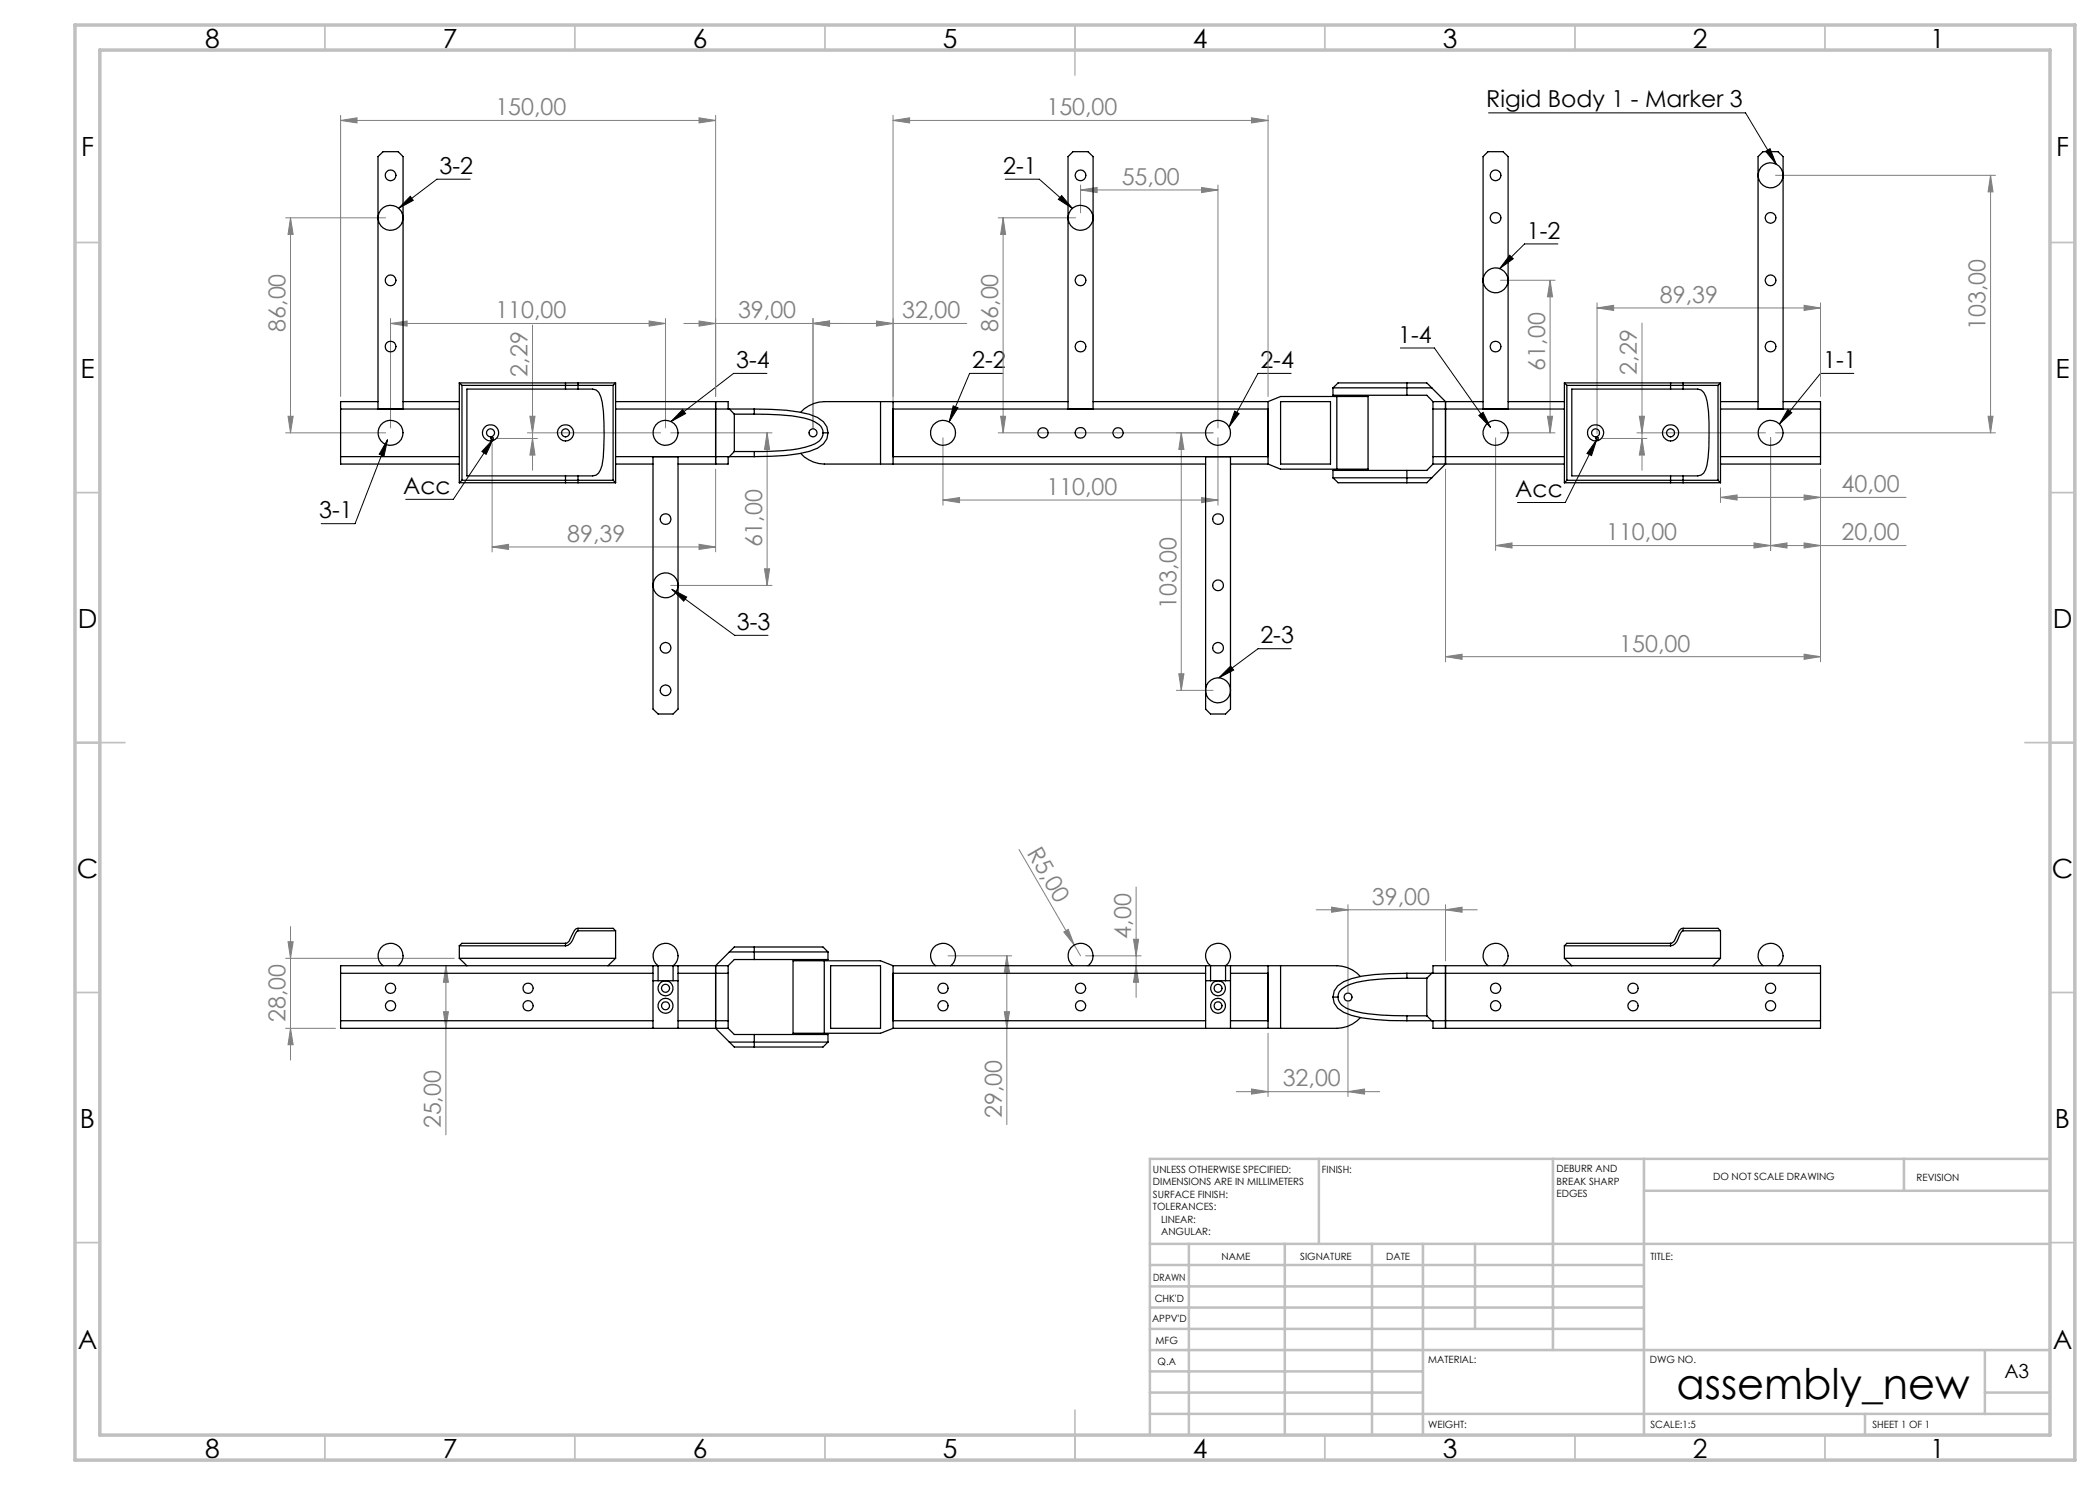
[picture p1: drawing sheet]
<svg xmlns="http://www.w3.org/2000/svg" width="420mm" height="297mm" viewBox="0 0 420 297" stroke-linecap="round" stroke-linejoin="round" font-family="sans-serif">
<g fill="none" stroke="#000" stroke-width=".2">
<path d="M82.1 39.3l.6 .8-3 1.6zM94.1 35.8h-6.7l-7.7 5.9M201 35.8h6.9l6.6 5.9M212.3 39.1l2.2 2.6-2.8-1.8zM297.7 22.6h51.4l6.1 10.2M353.1 30.3l.9-.6 1.2 3.1zM301.9 51l.7 .7-2.7 2zM311.6 48.8h-6.7l-5 4.9M153.4 74.7h-6.7l-12.5 9.6M200.6 74.7h-6.7l-4.1 9.7M258.2 74.7h-6.6l-5.8 10.7M280.1 69.6h6.8l11.2 15.9"/>
<path d="M370.8 74.7h-6.7l-8.2 10.1M77.5 87.9l-6.5 16.8h-6.8M77.5 87.9l-.7 3.3-1-.4zM98.6 87.8l-1.4 3.1-.8-.6zM98.6 87.8l-7.9 12.1h-9.6M136.5 81.9l.6 .8-2.9 1.6zM190.6 81.2l1 .4-1.8 2.8zM246.9 82.2l.9 .5-2 2.7zM295.8 83.1l.8-.6 1.5 3zM319.3 87.9l-1 3.2-.9-.4zM319.3 87.9l-6.2 12.6h-9.6M357.6 81.9l.8 .6-2.5 2.3z"/>
<path d="M134.4 117.9l2.9 1.5-.6 .8zM134.4 117.9l12.5 9.2h6.7M246.1 133.2l.6 .8-2.9 1.6zM258.2 129.7h-6.6l-7.8 5.9"/>
</g>
<g fill="none" stroke="#808080" stroke-width=".2">
<path d="M68.1 24.1l3.3-.5v1zM68.1 23.1v56.2M68.1 24.1h75M139.8 23.6l3.3 .5-3.3 .5zM143.1 23.1v56.2M178.6 24.1l3.3-.5v1zM178.6 24.1h75M178.6 23.1v57.7M216.1 38l3.3-.5v1zM216.1 37v5.6M216.1 38h27.5M240.3 37.5l3.3 .5-3.3 .5z"/>
<path d="M243.6 37v48.6M250.3 23.6l3.3 .5-3.3 .5zM253.6 23.1v56.2M355.1 35.1h44M398.1 35.1v51.5M398.1 35.1l.5 3.3h-1zM57.1 43.6h20M58.1 43.6l.5 3.3h-1zM58.1 43.6v43M199.6 43.6h15.5M200.6 43.6v43M200.6 43.6l.5 3.3h-1z"/>
<path d="M300.1 56.1h10.9M310 56.1l.5 3.3h-1zM310 56.1v30.5M78.1 64.7l3.3-.5v1zM78.1 64.7h55M78.1 63.7v21.9M106.5 65v29M129.8 64.2l3.3 .5-3.3 .5zM133.1 63.7v21.9M136.8 64.7h56.6M139.8 64.2l3.3 .5-3.3 .5zM162.6 63.7v21.9"/>
<path d="M162.6 64.7l3.3-.5v1zM175.3 64.2l3.3 .5-3.3 .5zM319.4 61.6l3.3-.5v1zM319.4 60.6v26.1M319.4 61.6h44.7M328.4 64.6v29.4M360.8 61.1l3.3 .5-3.3 .5zM364.1 60.6v18.7M57.1 86.6h20M57.6 83.3h1l-.5 3.3zM98.4 88.7v21.7M99.4 87.7h8.1"/>
<path d="M105.5 86.6h26.6M106 83.3h1l-.5 3.3zM106.5 87.7l.5 3.3h-1zM134.1 86.6h20.3M143.1 93.8v16.6M153.4 86.6l.5 3.3h-1zM153.4 86.6v30.5M188.6 87.6v13.4M199.6 86.6h43M200.1 83.3h1l-.5 3.3zM236.3 86.6l.5 3.3h-1zM236.3 86.6v51.5"/>
<path d="M240.3 99.5l3.3 .5-3.3 .5zM243.6 87.6v13.4M289.1 93.8v38.6M299.1 87.6v22.5M300.1 86.6h10.9M309.5 83.3h1l-.5 3.3zM320.4 87.7h9M327.4 86.6h25.7M327.9 83.3h1l-.5 3.3zM328.4 87.7l.5 3.3h-1zM344.1 99.5l3.3-.5v1zM344.1 97.6v2.9"/>
<path d="M344.1 99.5h37.1M354.1 87.6v22.5M355.1 86.6h44M360.8 99l3.3 .5-3.3 .5zM364.1 93.8v38.6M397.6 83.3h1l-.5 3.3zM98.4 109.4l3.3-.5v1zM98.4 109.4h44.7M134.1 117.1h20.3M139.8 108.9l3.3 .5-3.3 .5zM152.9 113.8h1l-.5 3.3zM188.6 100l3.3-.5v1z"/>
<path d="M188.6 100h55M299.1 109.1l3.3-.5v1zM299.1 109.1h82.1M350.8 108.6l3.3 .5-3.3 .5zM354.1 109.1l3.3-.5v1zM360.8 108.6l3.3 .5-3.3 .5zM235.3 138.1h7.3M235.8 134.8h1l-.5 3.3zM289.1 131.3l3.3-.5v1.1zM289.1 131.3h75M360.8 130.8l3.3 .5-3.3 .6zM203.8 169.9l11 19.1"/>
<path d="M227.2 177.4v22.1M57.1 191.7h33.8M57.6 188.3h1l-.5 3.4zM58.1 185.3v26.7M89.2 193.1v33.9M89.2 193.1l.5 3.4h-1zM189.6 191.2h12.8M201.4 191.2v33.7M201.4 191.2l.5 3.2h-1zM212.8 186.4l.8-.5 1.2 3.1zM214.8 189l1.3 2.2M217.1 191.2h11.1"/>
<path d="M226.7 187.9h1l-.5 3.3zM227.2 193.1l.5 3.4h-1zM263.2 182h32.3M266.3 181.4l3.3 .6-3.3 .5zM269.6 180.9v17.5M289.1 182l3.3-.6v1.1zM289.1 180.9v11.3M57.1 205.7h10M58.1 205.7l.5 3.2h-1zM88.7 202.3h1l-.5 3.4zM200.9 202.3h1l-.5 3.4zM247.3 218.3h28.6"/>
<path d="M250.3 217.8l3.3 .5-3.3 .5zM253.6 206.7v12.6M269.6 218.3l3.3-.5v1zM269.6 200.4v18.9"/>
</g>
<g fill="none" stroke="#c0c0c0" stroke-width=".35">
<path d="M65 5v5M115 5v5M165 5v5M215 5v10M265 5v5M315 5v5M365 5v5M15 48.5h5M410 48.5h5M15 98.5h5M410 98.5h5M15 148.5h10"/>
<path d="M405 148.5h10M15 198.5h5M410 198.5h5M15 248.5h5M410 248.5h5M65 287v5M115 287v5M165 287v5M215 282v10M265 287v5M315 287v5M365 287v5"/>
</g>
<g fill="none" stroke="#c0c0c0" stroke-width=".5">
<path d="M263.8 231.8v17M310.6 231.8v38.2M328.8 231.8v55.2M328.8 238.2h81.2M380.8 231.8v6.4M410 231.8h-180v55.2M230 248.8h180M230 257.3h98.8M230 253h98.8M237.8 248.8v38.2M257 248.8v38.2M274.4 248.8v38.2"/>
<path d="M284.6 248.8v38.2M295 248.8v17M230 265.8h98.8M230 261.5h98.8M230 278.5h54.6M230 274.3h54.6M230 270h180M397 278.5h13M397 270v12.8M230 282.8h180M373 282.8v4.2"/>
</g>
<path d="M15 5h400v287h-400zM20 10h390v277h-390z" fill="none" stroke="#c0c0c0" stroke-width=".7"/>
<path d="M357.6 81.9l.8 .6-2.5 2.3zM295.8 83.1l.8-.6 1.5 3zM353.1 30.3l.9-.6 1.2 3.1zM301.9 51l.7 .7-2.7 2zM246.9 82.2l.9 .5-2 2.7zM246.1 133.2l.6 .8-2.9 1.6zM212.3 39.1l2.2 2.6-2.8-1.8zM190.6 81.2l1 .4-1.8 2.8zM136.5 81.9l.6 .8-2.9 1.6zM134.4 117.9l2.9 1.5-.6 .8zM77.5 87.9l-.7 3.3-1-.4zM82.1 39.3l.6 .8-3 1.6zM319.3 87.9l-1 3.2-.9-.4zM98.6 87.8l-1.4 3.1-.8-.6z" fill="#000"/>
<g fill="#808080">
<path d="M212.8 186.4l.8-.5 1.2 3.1z"/>
<path d="M289.1 182l3.3-.6v1.1zM266.3 181.4l3.3 .6-3.3 .5z"/>
<path d="M216.1 38l3.3-.5v1zM240.3 37.5l3.3 .5-3.3 .5z"/>
<path d="M289.1 131.3l3.3-.5v1.1zM360.8 130.8l3.3 .5-3.3 .6zM139.8 64.2l3.3 .5-3.3 .5zM162.6 64.7l3.3-.5v1z"/>
<path d="M188.6 100l3.3-.5v1zM240.3 99.5l3.3 .5-3.3 .5z"/>
<path d="M78.1 64.7l3.3-.5v1zM129.8 64.2l3.3 .5-3.3 .5z"/>
<path d="M360.8 108.6l3.3 .5-3.3 .5zM354.1 109.1l3.3-.5v1zM350.8 108.6l3.3 .5-3.3 .5zM299.1 109.1l3.3-.5v1zM139.8 23.6l3.3 .5-3.3 .5zM68.1 24.1l3.3-.5v1zM175.3 64.2l3.3 .5-3.3 .5zM162.6 64.7l3.3-.5v1zM360.8 99l3.3 .5-3.3 .5zM344.1 99.5l3.3-.5v1zM360.8 61.1l3.3 .5-3.3 .5zM319.4 61.6l3.3-.5v1zM139.8 108.9l3.3 .5-3.3 .5zM98.4 109.4l3.3-.5v1z"/>
<path d="M250.3 23.6l3.3 .5-3.3 .5zM178.6 24.1l3.3-.5v1z"/>
<path d="M328.4 87.7l.5 3.3h-1zM327.9 83.3h1l-.5 3.3zM106.5 87.7l.5 3.3h-1zM106 83.3h1l-.5 3.3zM227.2 193.1l.5 3.4h-1zM226.7 187.9h1l-.5 3.3z"/>
<path d="M397.6 83.3h1l-.5 3.3zM398.1 35.1l.5 3.3h-1z"/>
<path d="M309.5 83.3h1l-.5 3.3zM310 56.1l.5 3.3h-1z"/>
<path d="M200.6 43.6l.5 3.3h-1zM200.1 83.3h1l-.5 3.3zM57.6 188.3h1l-.5 3.4zM58.1 205.7l.5 3.2h-1zM89.2 193.1l.5 3.4h-1zM88.7 202.3h1l-.5 3.4zM201.4 191.2l.5 3.2h-1zM200.9 202.3h1l-.5 3.4z"/>
<path d="M153.4 86.6l.5 3.3h-1zM152.9 113.8h1l-.5 3.3z"/>
<path d="M236.3 86.6l.5 3.3h-1zM235.8 134.8h1l-.5 3.3z"/>
<path d="M58.1 43.6l.5 3.3h-1zM57.6 83.3h1l-.5 3.3z"/>
<path d="M250.3 217.8l3.3 .5-3.3 .5zM269.6 218.3l3.3-.5v1z"/>
</g>
<g fill="none" stroke="#000" stroke-width=".25">
<path d="M91.9 76.6h21.2M91.9 76.6l.5 .5M91.9 76.6v20M92.4 77.1h30.2M92.4 77.1v19M113.1 76.6h2.5M113.1 77.8h2.5M113.1 77.8h-19.7v17.4h19.7M113.1 76.6v1.2M115.6 77.8h2.9l.7 .2 .6 .5a12.6 12.6 0 0 1 1 6.1 46.7 46.7 0 0 1-.4 8.5l-.7 1.5-.5 .4-.7 .2h-2.9M115.6 76.6h7.5M115.6 76.6v1.2"/>
<path d="M122.6 77.1v19M123.1 76.6l-.5 .5M123.1 76.6v20M266.6 77.6v1.5h14.8M266.6 77.6h19.7M267.4 79.3h6.2v14.5h-6.2M267.4 79.3h-11.3l-2.5 1M267.4 79.3v14.5M281.4 76.6h-13.8l-1 1M281.4 76.6h4l3.7 3.7v12.5l-3.7 3.8h-4M281.4 76.6v2.5M281.4 79.1h4l1.2 1.2"/>
<path d="M312.9 76.6h21.2M312.9 76.6l.5 .5M312.9 76.6v20M313.4 77.1h30.2M313.4 77.1v19M334.1 76.6h2.5M334.1 77.8h2.5M334.1 76.6v1.2M334.1 77.8h-19.7v17.4h19.7M336.6 77.8h2.9l.7 .2 .5 .5a11.8 11.8 0 0 1 1.1 6.1 33.2 33.2 0 0 1-.7 9.4l-.4 .6-.5 .4-.7 .2h-2.9M336.6 76.6h7.5M336.6 76.6v1.2"/>
<path d="M343.6 77.1v19M344.1 76.6l-.5 .5M344.1 76.6v20M68.1 91.3h23.8M68.1 81.8h23.8M75.6 80.3h-7.5v12.5h23.8M75.6 81.8v-50.5l1-1h3l1 1v50.5M80.6 80.3h11.3M91.9 96.6h21.2M92.4 96.1h30.2M92.4 96.1l-.5 .5M98.5 87.5l-.3 .1"/>
<path d="M113.1 95.2h2.5M113.1 96.6h2.5M113.1 95.2v1.4M115.6 96.6h7.5M115.6 95.2v1.4M122.6 96.1l.5 .5M123.1 92.8h7.5M123.1 80.3h22.5v1.5M123.1 91.3h27.7M123.1 81.8h27.7M130.6 91.3v50.5l1 1h3l1-1v-50.5M143.1 80.3v12.5"/>
<path d="M145.6 91.3v1.5h-10M145.9 81.8l1 1M146.9 82.8h3.9M146.9 90.3h3.9M146.9 82.8v7.5M146.9 90.3l-1 1M150.8 81.8a41.1 41.1 0 0 1 11.1 1.1l1.6 .6 1.2 .8 .7 1.1 .2 1.2M150.8 82.8a48.2 48.2 0 0 1 10.1 .8 5.3 5.3 0 0 1 3.5 2.1l.2 .9M150.8 81.8v1M150.8 90.3v1M160.2 90.7a6.5 6.5 0 0 0 4.7 2.1h76.2M164.6 86.6h1"/>
<path d="M164.6 86.6a2.81 2.81 0 0 1-2.5 2.5 29.2 29.2 0 0 1-9.3 1.2h-2M165.6 86.6l-.2 1.2-.7 1-1.2 .8a24.6 24.6 0 0 1-9.2 1.7h-3.5M176.1 80.3v12.5M178.6 80.3v12.5M178.6 91.3h75M178.6 81.8h75M213.6 80.3h-48.7a6.5 6.5 0 0 0-4.7 2.1M213.6 81.8v-50.5l1-1h3l1 1v50.5M218.6 80.3h35M241.1 91.3v50.5l1 1h3l1-1v-50.5M246.1 92.8h7.5M253.6 92.8l2.5 1h11.3"/>
<path d="M253.6 80.3v12.5M256.1 80.3h10v12.5h-10zM266.6 95.6h19.7M266.6 95.6l1 1h13.8M281.4 94.1h-14.8v1.5M281.4 94.1v2.5M286.6 92.8h26.3M286.6 80.3h10M286.6 91.3h26.3M286.6 81.8h26.3M286.6 80.3v12.5M286.6 92.8l-1.2 1.3h-4"/>
<path d="M296.6 81.8v-50.5l1-1h3l1 1v50.5M301.6 80.3h11.3M312.9 96.6h21.2M313.4 96.1h30.2M313.4 96.1l-.5 .5M319.5 87.5l-.3 .1M334.1 95.2h2.5M334.1 96.6h2.5M334.1 95.2v1.4M336.6 96.6h7.5M336.6 95.2v1.4M343.6 96.1l.5 .5"/>
<path d="M344.1 80.3h7.5M344.1 91.3h20M344.1 81.8h20M351.6 81.8v-50.5l1-1h3l1 1v50.5M356.6 80.3h7.5v12.5h-20M68.1 194.7h62.5M76.6 193.1a2.49 2.49 0 0 1-.3-3.6 2.49 2.49 0 0 1 3.7 0 2.49 2.49 0 0 1-.4 3.6M91.9 189.2v2.5M91.9 189.2h21.2M91.9 191.7h31.2M91.9 191.7l1.5 1.4M113.1 188.7v.5"/>
<path d="M113.1 188.7h-20.7l-.5 .5M115.6 186.2l-.2 .1-.5 .8a2.88 2.88 0 0 1-1.5 2l-.3 .1M115.6 185.7l-.4 .1-.3 .3-1.1 2.1-.3 .3-.4 .2M115.6 185.7v.5M115.6 186.2h7.5M115.6 185.7h7l.5 .5M123.1 186.2v5.5M123.1 191.7l-1.5 1.4M130.6 193.1v12.6M130.6 196.1h5M131.6 196.1v-3a2.49 2.49 0 0 1-.3-3.6 2.49 2.49 0 0 1 3.7 0 2.49 2.49 0 0 1-.4 3.6v3M135.6 193.1v12.6"/>
<path d="M135.6 194.7h10M145.6 193.1v12.6M145.6 193.1h-77.5v12.6h77.5M145.9 190.4h19.7M150.8 189.4h13.8l1 1M150.8 189.4v2.5M150.8 189.4h-3.9l-3.8 3.7v12.6l2.8 2.7M150.8 191.9h-3.9l-1.3 1.2M164.9 192.2h-6.3v14.5h6.3M164.9 192.2v14.5M164.9 192.2h11.2l2.5 .9M165.6 190.4v1.5h-14.8"/>
<path d="M166.1 193.1h10v12.6h-10zM178.6 193.1h88.8a6.3 6.3 0 0 1 4.7 2.2M178.6 193.1v12.6M178.6 194.7h62.5M187.1 193.1a2.49 2.49 0 0 1-.3-3.6 2.49 2.49 0 0 1 3.7 0 2.49 2.49 0 0 1-.4 3.6M214.6 193.1a2.5 2.5 0 0 1-.4-3.6 2.5 2.5 0 0 1 3.7 0 2.5 2.5 0 0 1-.3 3.6M241.1 193.1v12.6M241.1 196.1h5M242.1 196.1v-3a2.5 2.5 0 0 1-.3-3.6 2.5 2.5 0 0 1 3.7 0 2.5 2.5 0 0 1-.4 3.6v3M246.1 193.1v12.6M246.1 194.7h7.5M253.6 193.1v12.6"/>
<path d="M256.1 193.1v12.6M266.6 199.4l.2 1.2 .7 1a12.9 12.9 0 0 0 7.5 2.3l6.4 .2M266.6 199.4h1M267.6 199.4a2.81 2.81 0 0 0 2.5 2.6 34.7 34.7 0 0 0 11.3 1.2M281.4 195.6l-3.8 .1a22.7 22.7 0 0 0-8.4 1.5 2.4 2.4 0 0 0-1.6 2.2M281.4 194.7a41.1 41.1 0 0 0-11.1 1l-1.6 .7-1.2 .8-.7 1-.2 1.2M281.4 194.7v.9M281.4 194.7h82.7M281.4 195.6h4M285.4 195.6v7.6M286.3 194.7l-.9 .9M286.6 194.7v-1.6h77.5v12.6h-77.5v-1.6"/>
<path d="M289.1 193.1v12.6M297.6 193.1a2.5 2.5 0 0 1-.3-3.6 2.5 2.5 0 0 1 3.7 0 2.5 2.5 0 0 1-.4 3.6M312.9 189.2v2.5M312.9 189.2h21.2M312.9 191.7h31.2M312.9 191.7l1.5 1.4M334.1 188.7v.5M334.1 188.7h-20.7l-.5 .5M336.6 186.2h-.1a4.3 4.3 0 0 0-1.1 2.1 1.41 1.41 0 0 1-1.3 .9M336.6 185.7l-.4 .1-.4 .3-.9 2.1-.8 .5M336.6 185.7v.5M336.6 186.2h7.5"/>
<path d="M336.6 185.7h7l.5 .5M344.1 186.2v5.5M344.1 191.7l-1.5 1.4M352.6 193.1a2.5 2.5 0 0 1-.3-3.6 2.5 2.5 0 0 1 3.6 0 2.5 2.5 0 0 1-.3 3.6M68.1 204.1h62.5M135.6 204.1h10M145.6 205.7l1.3 1.2h3.9M145.9 208.4h19.7M145.9 208.4l1 1h3.9M150.8 206.9h14.8v1.5M150.8 206.9v2.5M165.6 208.4l-1 1h-13.8"/>
<path d="M178.6 205.7l-2.5 1h-11.2M178.6 204.1h62.5M246.1 204.1h7.5M272.1 203.5a6.5 6.5 0 0 1-4.7 2.2h-88.8M281.4 203.2v.9M281.4 204.1h82.7M281.4 203.2h4M285.4 203.2l.9 .9"/>
<circle cx="78.1" cy="35.1" r="1.08"/>
<circle cx="216.1" cy="35.1" r="1.08"/>
<circle cx="299.1" cy="35.1" r="1.08"/>
<circle cx="354.1" cy="35.1" r="2.51"/>
<circle cx="78.1" cy="43.6" r="2.51"/>
<circle cx="78.1" cy="56.1" r="1.08"/>
<circle cx="216.1" cy="56.1" r="1.08"/>
<circle cx="216.1" cy="43.6" r="2.51"/>
<circle cx="299.1" cy="43.6" r="1.08"/>
<circle cx="299.1" cy="56.1" r="2.5"/>
<circle cx="354.1" cy="56.1" r="1.08"/>
<circle cx="354.1" cy="43.6" r="1.08"/>
<circle cx="78.1" cy="69.3" r="1.08"/>
<circle cx="216.1" cy="69.3" r="1.08"/>
<circle cx="299.1" cy="69.3" r="1.08"/>
<circle cx="354.1" cy="69.3" r="1.08"/>
<circle cx="78.1" cy="86.6" r="2.51"/>
<circle cx="98.1" cy="86.6" r=".81"/>
<circle cx="98.1" cy="86.6" r="1.62"/>
<circle cx="98.4" cy="87.7" r=".26"/>
<circle cx="113.1" cy="86.6" r=".81"/>
<circle cx="113.1" cy="86.6" r="1.62"/>
<circle cx="133.1" cy="86.6" r="2.51"/>
<circle cx="162.6" cy="86.6" r=".79"/>
<circle cx="188.6" cy="86.6" r="2.5"/>
<circle cx="208.6" cy="86.6" r="1.02"/>
<circle cx="216.1" cy="86.6" r="1.08"/>
<circle cx="223.6" cy="86.6" r="1.04"/>
<circle cx="243.6" cy="86.6" r="2.5"/>
<circle cx="299.1" cy="86.6" r="2.51"/>
<circle cx="319.1" cy="86.6" r=".81"/>
<circle cx="319.1" cy="86.6" r="1.62"/>
<circle cx="319.4" cy="87.7" r=".26"/>
<circle cx="334.1" cy="86.6" r=".81"/>
<circle cx="334.1" cy="86.6" r="1.62"/>
<circle cx="354.1" cy="86.6" r="2.51"/>
<circle cx="133.1" cy="117.1" r="2.5"/>
<circle cx="133.1" cy="103.8" r="1.08"/>
<circle cx="243.6" cy="103.8" r="1.08"/>
<circle cx="243.6" cy="117.1" r="1.08"/>
<circle cx="133.1" cy="129.6" r="1.08"/>
<circle cx="133.1" cy="138.1" r="1.08"/>
<circle cx="243.6" cy="138.1" r="2.5"/>
<circle cx="243.6" cy="129.6" r="1.08"/>
<circle cx="78.1" cy="197.7" r="1.02"/>
<circle cx="105.6" cy="197.7" r="1.03"/>
<circle cx="133.1" cy="197.6" r="1.51"/>
<circle cx="133.1" cy="197.7" r=".81"/>
<circle cx="188.6" cy="197.7" r="1.02"/>
<circle cx="216.1" cy="197.7" r="1.03"/>
<circle cx="243.6" cy="197.7" r=".8"/>
<circle cx="243.6" cy="197.6" r="1.5"/>
<circle cx="269.6" cy="199.4" r=".8"/>
<circle cx="299.1" cy="197.7" r="1.03"/>
<circle cx="326.6" cy="197.7" r="1.02"/>
<circle cx="354.1" cy="197.7" r="1.02"/>
<circle cx="78.1" cy="201.1" r="1.02"/>
<circle cx="105.6" cy="201.2" r="1.03"/>
<circle cx="133.1" cy="201.2" r="1.49"/>
<circle cx="133.1" cy="201.2" r=".81"/>
<circle cx="188.6" cy="201.1" r="1.02"/>
<circle cx="216.1" cy="201.2" r="1.03"/>
<circle cx="243.6" cy="201.1" r=".8"/>
<circle cx="243.6" cy="201.2" r="1.48"/>
<circle cx="299.1" cy="201.2" r="1.03"/>
<circle cx="326.6" cy="201.1" r="1.02"/>
<circle cx="354.1" cy="201.1" r="1.02"/>
</g>
<text font-size="8.5" x="335.3" y="279.7">assembly_new</text>
<g font-size="5.3">
<text x="41" y="9.5">8</text>
<text x="88.5" y="9.5">7</text>
<text x="138.5" y="9.5">6</text>
<text x="188.5" y="9.5">5</text>
<text x="238.5" y="9.5">4</text>
<text x="288.5" y="9.5">3</text>
<text x="338.5" y="9.5">2</text>
<text x="386" y="9.5">1</text>
<text x="16.2" y="31.3">F</text>
<text x="411.2" y="31.3">F</text>
<text x="16.1" y="75.5">E</text>
<text x="411.1" y="75.5">E</text>
<text x="15.5" y="125.5">D</text>
<text x="410.5" y="125.5">D</text>
<text x="15.4" y="175.5">C</text>
<text x="410.4" y="175.5">C</text>
<text x="16" y="225.5">B</text>
<text x="411" y="225.5">B</text>
<text x="15.5" y="269.8">A</text>
<text x="410.5" y="269.8">A</text>
<text x="41" y="291.5">8</text>
<text x="88.5" y="291.5">7</text>
<text x="138.5" y="291.5">6</text>
<text x="188.5" y="291.5">5</text>
<text x="238.5" y="291.5">4</text>
<text x="288.5" y="291.5">3</text>
<text x="338.5" y="291.5">2</text>
<text x="386" y="291.5">1</text>
</g>
<g font-size="4.7" fill="#808080">
<text x="99.1" y="23.1">150,00</text>
<text x="209.3" y="23.1">150,00</text>
<text x="224.3" y="37">55,00</text>
<text x="99.1" y="63.7">110,00</text>
<text x="147.6" y="63.7">39,00</text>
<text x="180.4" y="63.7">32,00</text>
<text x="332" y="60.5">89,39</text>
<text x="57.1" y="66.4" transform="rotate(-90 57.1 66.4)">86,00</text>
<text x="199.6" y="66.4" transform="rotate(-90 199.6 66.4)">86,00</text>
<text x="397.1" y="66" transform="rotate(-90 397.1 66)">103,00</text>
<text x="105.5" y="75.3" transform="rotate(-90 105.5 75.3)">2,29</text>
<text x="309" y="74.1" transform="rotate(-90 309 74.1)">61,00</text>
<text x="327.4" y="74.9" transform="rotate(-90 327.4 74.9)">2,29</text>
<text x="209.3" y="99">110,00</text>
<text x="368.3" y="98.5">40,00</text>
<text x="113.4" y="108.4">89,39</text>
<text x="152.4" y="109.5" transform="rotate(-90 152.4 109.5)">61,00</text>
<text x="321.2" y="108.1">110,00</text>
<text x="368.3" y="108.1">20,00</text>
<text x="235.3" y="121.7" transform="rotate(-90 235.3 121.7)">103,00</text>
<text x="323.8" y="130.3">150,00</text>
<text x="205.3" y="170.5" transform="rotate(60 205.3 170.5)">R5,00</text>
<text x="274.4" y="180.9">39,00</text>
<text x="226.2" y="187.7" transform="rotate(-90 226.2 187.7)">4,00</text>
<text x="57.1" y="204.5" transform="rotate(-90 57.1 204.5)">28,00</text>
<text x="256.5" y="217.3">32,00</text>
<text x="88.2" y="225.7" transform="rotate(-90 88.2 225.7)">25,00</text>
<text x="200.4" y="223.6" transform="rotate(-90 200.4 223.6)">29,00</text>
</g>
<g font-size="4.7">
<text x="297.3" y="21.5">Rigid Body 1 - Marker 3</text>
<text x="87.9" y="34.8">3-2</text>
<text x="200.6" y="34.8">2-1</text>
<text x="305.4" y="47.7">1-2</text>
<text x="279.6" y="68.6">1-4</text>
<text x="147.2" y="73.6">3-4</text>
<text x="194.4" y="73.6">2-2</text>
<text x="252.1" y="73.6">2-4</text>
<text x="364.6" y="73.6">1-1</text>
<text x="80.7" y="98.8">Acc</text>
<text x="303.1" y="99.5">Acc</text>
<text x="63.8" y="103.6">3-1</text>
<text x="147.4" y="126">3-3</text>
<text x="252.1" y="128.7">2-3</text>
</g>
<text font-size="3.9" x="400.9" y="275.5">A3</text>
<g font-size="2">
<text x="230.6" y="234.6">UNLESS OTHERWISE SPECIFIED:</text>
<text x="230.6" y="237.1">DIMENSIONS ARE IN MILLIMETERS</text>
<text x="230.6" y="239.6">SURFACE FINISH:</text>
<text x="264.4" y="234.6">FINISH:</text>
<text x="311.3" y="234.5">DEBURR AND</text>
<text x="311.3" y="237">BREAK SHARP</text>
<text x="311.3" y="239.5">EDGES</text>
<text x="342.6" y="236">DO NOT SCALE DRAWING</text>
<text x="383.3" y="236.2">REVISION</text>
<text x="230.6" y="242.1">TOLERANCES:</text>
<text x="232.2" y="244.6">LINEAR:</text>
<text x="232.2" y="247.1">ANGULAR:</text>
<text x="244.3" y="252">NAME</text>
<text x="260" y="251.9">SIGNATURE</text>
<text x="277.2" y="251.9">DATE</text>
<text x="330.1" y="251.9">TITLE:</text>
<text x="230.6" y="256.1">DRAWN</text>
<text x="230.9" y="260.3">CHK'D</text>
<text x="230.4" y="264.4">APPV'D</text>
<text x="231.1" y="268.8">MFG</text>
<text x="231.5" y="273">Q.A</text>
<text x="285.6" y="272.5">MATERIAL:</text>
<text x="330" y="272.5">DWG NO.</text>
<text x="285.6" y="285.5">WEIGHT:</text>
<text x="330.1" y="285.6">SCALE:1:5</text>
<text x="374.5" y="285.6">SHEET 1 OF 1</text>
</g>
</svg>
